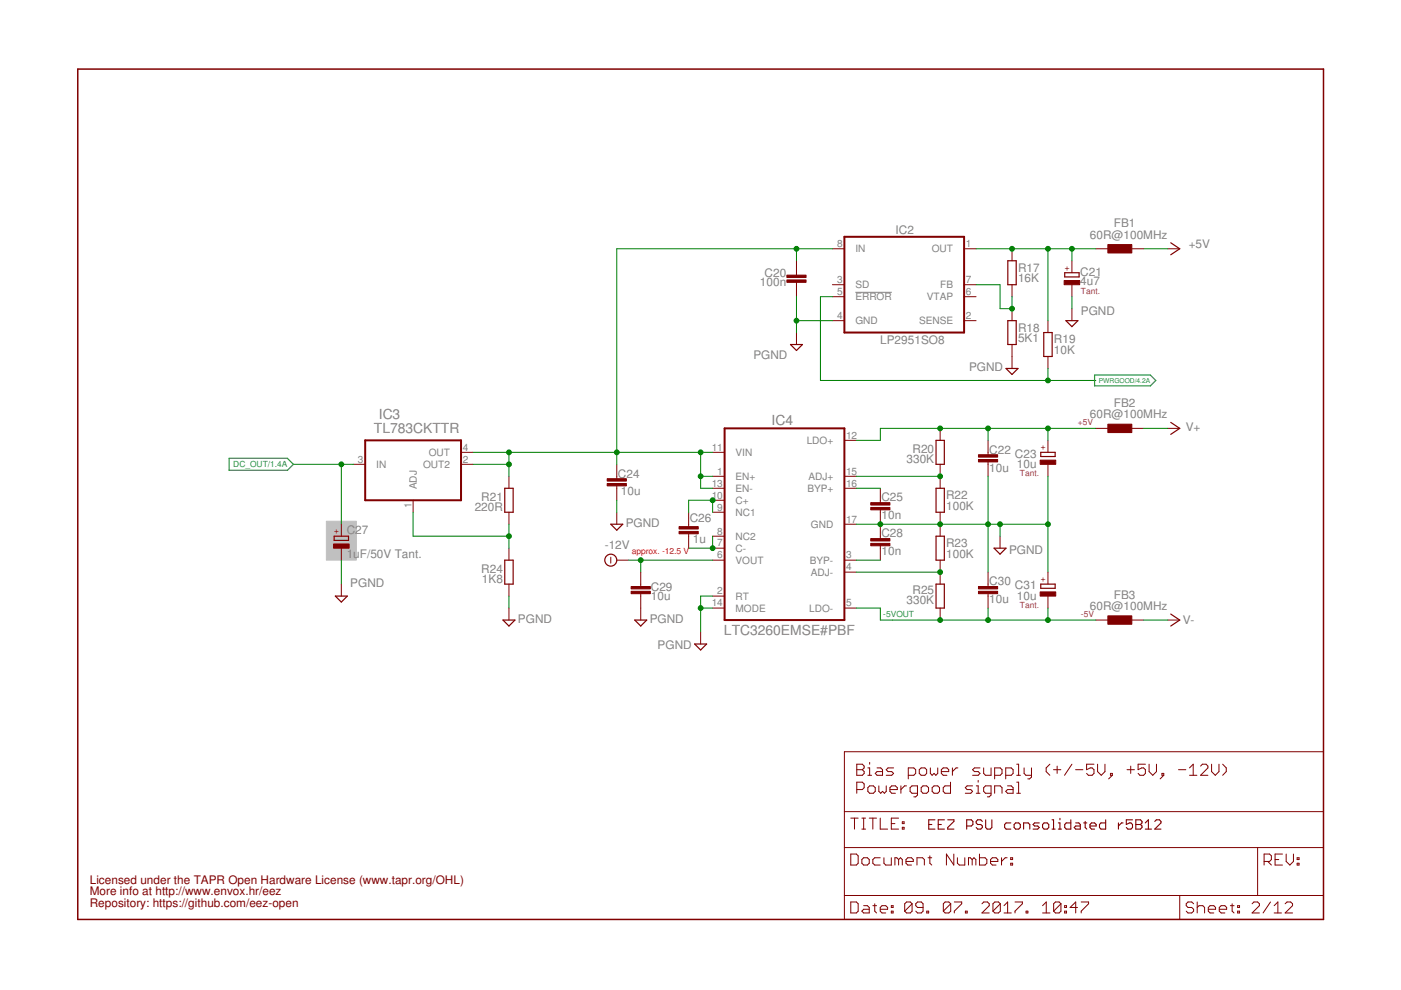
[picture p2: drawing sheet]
<svg xmlns="http://www.w3.org/2000/svg" width="297mm" height="210mm" viewBox="0 0 297 210" stroke-linecap="round" stroke-linejoin="round" font-family="sans-serif">
<path d="M69.2 110.5h6.3v8.3h-6.3z" fill="#c0c0c0" stroke="#c0c0c0" stroke-width=".21"/>
<path d="M181.4 62h7.7" fill="none" stroke="#808080" stroke-width=".21"/>
<g fill="none" stroke="#800000" stroke-width=".21">
<path d="M168.9 55.3v3M168.9 59.9v3M176.5 52.7h2.5M204.4 52.7h2.5M214.6 52.7v2.6M227.3 55.3v2.5M232.3 52.7h2.6M240 52.7h2.5M247.6 52.7h2.5M168.9 70.5v2.5M176.5 68h2.5M176.5 60.4h2.5"/>
<path d="M176.5 62.9h2.5M204.4 68h2.5M204.4 60.4h2.5M204.4 62.9h2.5M214.6 60.4v2.5M214.6 65.4v2.6M214.6 73v5.1M222.2 68v2.5M222.2 75.6v2.5M227.3 60.4v2.5M227.3 65.4v2.6M74.9 98.4h2.5"/>
<path d="M97.7 95.9h2.6M97.7 98.4h2.6M130.8 98.4v3.1M151.1 95.9h2.5M179 93.4h2.6M199.3 90.8v2.6M199.3 98.4v5.1M209.5 93.4v3M209.5 97.9v3.1M222.2 93.4v2.5M222.2 98.4v2.6M232.3 90.8h2.6"/>
<path d="M240 90.8h2.5M247.6 90.8h2.5M72.4 111.1v2.6M72.4 116.2v2.6M87.6 106.1v2.5M107.9 101v2.5M107.9 108.6v2.5M107.9 116.2v2.6M129.5 118.1v1.3M130.8 103v3.1M130.8 108.6v2.5M130.8 118.8h2.5"/>
<path d="M146 108.6v3.1M146 113.2v3M151.1 118.8h2.5M151.1 101h2.5M151.1 103.5h2.5M151.1 106.1h2.5M151.1 116.2h2.5M151.1 113.7h2.5M151.1 108.6h2.5M179 118.8h2.6M179 101h2.6M179 103.5h2.6"/>
<path d="M179 111.1h2.6M186.6 103.5v3.1M186.6 108.1v6.1M186.6 115.7v3.1M199.3 108.6v5.1M199.3 118.8v5M212 113.7v2.5M72.4 123.8v2.6M107.9 123.8v2.6M107.9 128.9v2.6M135.8 121.3v3.1M135.8 125.9v5.6"/>
<path d="M148.5 134v2.5M151.1 128.9h2.5M151.1 126.4h2.5M179 128.9h2.6M179 121.3h2.6M199.3 128.9v2.6M209.5 121.3v3.1M209.5 125.9v3M222.2 121.3v2.5M222.2 126.4v2.5M232.3 131.5h2.6M240 131.5h2.5"/>
<path d="M247.6 131.5h2.5M179 159.4h101.6v35.5h-101.6zM179 179.7h101.6M179 172.1h101.6M180.4 173.5h1.5M181.2 173.5v2.3M181.7 162h1.1l.4 .4v.4l-.4 .4 .4 .4v.4l-.4 .4h-1.1zM181.7 167.4h1.1l.4-.4v-.8l-.4-.4h-1.1v2.4M181.7 163.2h1.1M182.7 173.5h.8M182.7 175.8h.8M183.1 173.5v2.3"/>
<path d="M184 164.4h.8M184 162.8h.4v1.6M184 167l.4-.4h.8l.4 .4v.8l-.4 .4h-.8l-.4-.4zM184.3 173.5h1.5M184.4 161.6v.4M185.1 173.5v2.3M185.9 162.8h.8l.4 .4v1.2h-1.2l-.3-.4 .3-.4h1.2M186.3 166.6v1.2l.4 .4 .4-.4 .4 .4 .4-.4v-1.2M186.6 173.5v2.3h1.6M188.7 167.4h1.5v-.4l-.4-.4h-.7l-.4 .4v.8l.4 .4h.7M189 174.6h.7M189.5 162.8h-1.2l-.4 .4 .4 .4h.8l.4 .4-.4 .4h-1.2"/>
<path d="M190.5 173.5h-1.5v2.3h1.5M191 166.6v1.6M191.3 175.4h.4v.4h-.4zM191.3 174.2h.4v.4h-.4zM192.2 166.6h-.4l-.8 .8M192.6 164.4h1.1l.4-.4v-.8l-.4-.4h-1.1v2.3M194.5 168.2h-1.1l-.4-.4v-.8l.4-.4h1.1v2l-.4 .4h-.4M194.9 163.2l.4-.4h.8l.4 .4v.8l-.4 .4h-.8l-.4-.4zM195.3 167l.4-.4h.8l.4 .4v.8l-.4 .4h-.8l-.4-.4zM197.3 162.8v1.2l.3 .4 .4-.4 .4 .4 .4-.4v-1.2M197.6 167l.4-.4h.8l.4 .4v.8l-.4 .4h-.8l-.4-.4zM199.6 163.6h1.5v-.4l-.3-.4h-.8l-.4 .4v.8l.4 .4h.8"/>
<path d="M201.5 165.8v2.4h-1.1l-.4-.4v-.8l.4-.4h1.1M201.9 162.8v1.6M203.1 162.8h-.4l-.8 .8M206.2 166.6h-1.2l-.3 .4 .3 .4h.8l.4 .4-.4 .4h-1.1M207 168.2h.8M207 166.6h.4v1.6M207.4 165.5v.3M207.8 162.8h-1.2l-.4 .4 .4 .4h.8l.4 .4-.4 .4h-1.2M208.6 162.8v1.2l.3 .4h1.2v-1.6M210.1 168.2h-1.2l-.3-.4v-.8l.3-.4h1.2v2l-.4 .4h-.4M210.9 164.4h1.2l.3-.4v-.8l-.3-.4h-1.2v2.3M210.9 168.2v-1.6h1.2l.3 .4v1.2"/>
<path d="M213.2 164.4h1.2l.4-.4v-.8l-.4-.4h-1.2v2.3M213.6 166.6h.8l.4 .4v1.2h-1.2l-.4-.4 .4-.4h1.2M215.6 162h.4v2.4M215.6 164.4h.7M215.6 165.8h.4v2.4M215.6 168.2h.7M217.1 162.8v1.2l.4 .4h1.2M218.7 162.8v2l-.4 .3h-.4M222.6 162l-.8 .8v.8l.8 .8M223.4 163.2h1.5M224.1 162.4v1.6M227.3 162l-1.6 2.4"/>
<path d="M228 163.2h1.6M231.9 162h-1.5v1.2l.8-.4h.3l.4 .4v.8l-.4 .4h-.7l-.4-.4M232.7 162v1.6l.8 .8 .8-.8v-1.6M235.4 164h.4v.4h-.4zM235.8 164.4l-.7 .7M239 163.2h1.5M239.7 162.4v1.6M242.8 162h-1.5v1.2l.8-.4h.4l.3 .4v.8l-.3 .4h-.8l-.4-.4M243.6 162v1.6l.8 .8 .8-.8v-1.6M246.4 164h.3v.4h-.3zM246.7 164.4l-.7 .7M249.9 163.2h1.5"/>
<path d="M252.2 164.4h1.6M252.2 162.8l.8-.8v2.4M254.6 162.4l.3-.4h.8l.4 .4v.4l-1.5 1.6h1.5M256.9 162v1.6l.8 .8 .7-.8v-1.6M259.2 162l.8 .8v.8l-.8 .8M266.6 179.7v10.2M179 189.9h101.6M180.4 181.1h1.2l.3 .4v1.5l-.3 .4h-1.2zM180.4 191.2h1.2l.3 .4v1.6l-.3 .4h-1.2zM182.7 182.2l.4-.3h.8l.4 .3v.8l-.4 .4h-.8l-.4-.4zM183.1 192h.8l.4 .4v1.2h-1.2l-.4-.4 .4-.4h1.2M185.1 192h.7"/>
<path d="M185.5 191.6v1.6l.3 .4M186.6 192.8h1.6v-.4l-.4-.4h-.8l-.4 .4v.8l.4 .4h.8M186.6 181.9h-1.1l-.4 .3v.8l.4 .4h1.1M187.4 181.9v1.1l.4 .4h1.2v-1.5M189 193.2h.4v.4h-.4zM189 192h.4v.4h-.4zM190.5 182.2l-.4-.3h-.4v1.5M190.5 182.2l.4-.3 .4 .3v1.2M190.5 182.2v1.2M192.1 182.6h1.5v-.4l-.3-.3h-.8l-.4 .3v.8l.4 .4h.8M193.4 191.6v1.6l-.4 .4h-.8l-.4-.4M193.4 191.6l-.4-.4h-.8l-.4 .4v1.6"/>
<path d="M193.4 191.6l-1.6 1.6M194.4 183.4v-1.5h1.2l.4 .3v1.2M195.7 192.4h-1.2l-.3-.4v-.4l.3-.4h.8l.4 .4v1.6l-.4 .4h-.8l-.3-.4M196.5 193.2h.4v.4h-.4zM196.8 181.9h.7M197.1 181.5v1.5l.4 .4M201.6 191.6l-.4-.4h-.8l-.4 .4v1.6M201.6 191.6v1.6l-.4 .4h-.8l-.4-.4M201.6 191.6l-1.6 1.6M202.2 181.1v2.3l-1.5-2.3v2.3M202.3 191.2h1.6v.4l-1.6 1.6v.4M203 181.9v1.1l.4 .4h1.2v-1.5"/>
<path d="M204.7 193.2h.4v.4h-.4zM206.1 182.2l-.4-.3h-.4v1.5M206.1 182.2v1.2M206.1 182.2l.4-.3 .4 .3v1.2M207.7 181.1v2.3h1.2l.3-.4v-.8l-.3-.3h-1.2M208.2 191.6l.4-.4h.8l.3 .4v.4l-1.5 1.6h1.5M210 182.6h1.6v-.4l-.4-.3h-.8l-.4 .3v.8l.4 .4h.8M212.1 191.6v1.6l-.4 .4h-.8l-.4-.4M212.1 191.6l-.4-.4h-.8l-.4 .4v1.6M212.1 191.6l-1.6 1.6M212.3 181.9v1.5M212.9 193.6h1.5"/>
<path d="M212.9 192l.7-.8v2.4M213.5 181.9h-.4l-.8 .7M214.3 183h.4v.4h-.4zM214.3 181.9h.4v.3h-.4zM215.2 191.2h1.6v.4l-1.6 1.6v.4M217.6 193.2h.3v.4h-.3zM221 192l.8-.8v2.4M221 193.6h1.6M224.9 191.6l-.3-.4h-.8l-.4 .4v1.6M224.9 191.6v1.6l-.3 .4h-.8l-.4-.4M224.9 191.6l-1.5 1.6M225.7 193.2h.4v.4h-.4z"/>
<path d="M225.7 192h.4v.4h-.4zM228.5 192.4h-1.6l1.2-1.2v2.4M229.2 191.2h1.6v.4l-1.6 1.6v.4M250.1 189.9v5M253.1 191.6l-.4-.4h-.8l-.4 .4v.4l.4 .4h.8l.4 .4v.4l-.4 .4h-.8l-.4-.4M253.8 192.4l.4-.4h.8l.4 .4v1.2M253.8 191.2v2.4M256.2 192.8h1.5v-.4l-.4-.4h-.7l-.4 .4v.8l.4 .4h.7M258.5 192.8h1.6v-.4l-.4-.4h-.8l-.4 .4v.8l.4 .4h.8M260.9 192h.7M261.2 191.6v1.6l.4 .4M262.4 193.2h.4v.4h-.4z"/>
<path d="M262.4 192h.4v.4h-.4zM265.5 191.6l.4-.4h.7l.4 .4v.4l-1.5 1.6h1.5M268 182.6h1.2l.4-.4v-.7l-.4-.4h-1.2v2.3M268.8 182.6l.8 .8M269.4 191.2l-1.6 2.4M270.2 193.6h1.5M270.2 192l.7-.8v2.4M270.3 182.2h.8M271.9 181.1h-1.6v2.3h1.6M272.5 191.6l.4-.4h.7l.4 .4v.4l-1.5 1.6h1.5M272.7 181.1v1.5l.8 .8 .7-.8v-1.5M275 183h.4v.4h-.4z"/>
<path d="M275 181.9h.4v.3h-.4z"/>
</g>
<path d="M16.5 14.6h264.1v180.3h-264.1z" fill="none" stroke="#800000" stroke-width=".32"/>
<g fill="none" stroke="#800000" stroke-width=".23">
<path d="M196.9 174.8h.7M198.2 173.8h-1.3v2h1.3M198.9 174.8h.7M200.2 173.8h-1.3v2h1.3M200.9 173.8h1.3v.4l-1.3 1.3v.3h1.3M205 175.1h.9l.4-.3v-.6l-.4-.4h-.9v2M208.3 174.2l-.4-.4h-.6l-.3 .4v.3l.3 .3h.6l.4 .3v.4l-.4 .3h-.6l-.3-.3M209 173.8v1.7l.3 .3h.7l.3-.3v-1.7M214.3 174.5h-1l-.3 .3v.7l.3 .3h1M215.3 174.5h.7l.3 .3v.7l-.3 .3h-.7l-.3-.3v-.7zM217 175.8v-1.3h1l.3 .3v1M220.3 174.5h-.9l-.4 .3 .4 .3h.6l.3 .4-.3 .3h-1"/>
<path d="M221.4 174.5h.6l.4 .3v.7l-.4 .3h-.6l-.4-.3v-.7zM223.1 173.8h.3v2M223.1 175.8h.6M224.4 175.8h.6M224.4 174.5h.3v1.3M224.7 173.5v.3M227 173.8v2h-.9l-.4-.3v-.7l.4-.3h.9M228.1 174.5h.6l.3 .3v1h-.9l-.3-.3 .3-.4h.9M229.8 174.5h.6M230.1 174.2v1.3l.3 .3M231.1 175.1h1.3v-.3l-.3-.3h-.7l-.3 .3v.7l.3 .3h.7M234.4 173.8v2h-1l-.3-.3v-.7l.3-.3h1"/>
<path d="M237.1 174.5v1.3M238.1 174.5h-.3l-.7 .6M240.1 173.8h-1.3v1l.7-.3h.3l.3 .3v.7l-.3 .3h-.7l-.3-.3M240.8 173.8h1l.3 .4v.3l-.3 .3 .3 .3v.4l-.3 .3h-1zM240.8 174.8h1M242.8 175.8h1.3M242.8 174.5l.7-.7v2M244.8 174.2l.4-.4h.6l.3 .4v.3l-1.3 1.3h1.3"/>
</g>
<g fill="#800000" stroke="#800000" stroke-width=".21">
<path d="M133.8 125.4h4.1v.5h-4.1z"/>
<path d="M133.8 124.4h4.1v.5h-4.1z"/>
<path d="M184.6 106.6h4.1v.5h-4.1z"/>
<path d="M184.6 107.6h4.1v.5h-4.1z"/>
<path d="M184.6 115.2h4.1v.5h-4.1z"/>
<path d="M184.6 114.2h4.1v.5h-4.1z"/>
<path d="M128.7 102.5h4.1v.5h-4.1z"/>
<path d="M128.7 101.5h4.1v.5h-4.1z"/>
<path d="M144 112.7h4v.5h-4z"/>
<path d="M144 111.7h4v.5h-4z"/>
<path d="M207.5 97.4h4v.5h-4z"/>
<path d="M207.5 96.4h4v.5h-4z"/>
<path d="M234.9 130.6h5.1v1.8h-5.1z"/>
<path d="M234.9 89.9h5.1v1.8h-5.1z"/>
<path d="M234.9 51.9h5.1v1.7h-5.1z"/>
<path d="M207.5 125.4h4v.5h-4z"/>
<path d="M207.5 124.4h4v.5h-4z"/>
<path d="M220.5 97.6h3.3v.8h-3.3z"/>
<path d="M220.5 125.5h3.3v.9h-3.3z"/>
<path d="M166.8 59.4h4.1v.5h-4.1z"/>
<path d="M166.8 58.3h4.1v.5h-4.1z"/>
<path d="M225.6 59.5h3.3v.9h-3.3z"/>
<path d="M70.7 115.3h3.3v.9h-3.3z"/>
</g>
<g fill="none" stroke="#800000" stroke-width=".25">
<path d="M213.7 55.3h1.8v5.1h-1.8zM225.7 57.8h3.1v.9h-3.1zM248.2 51.5l1.9 1.2-1.9 1.3M167.6 73h2.5l-1.2 1.3zM213.3 78.1h2.5l-1.2 1.3zM213.7 68h1.8v5h-1.8zM221.3 70.5h1.8v5.1h-1.8zM226 68h2.5l-1.2 1.3zM198.5 93.4h1.7v5h-1.7zM220.7 95.9h3v.9h-3zM248.2 89.6l1.9 1.2-1.9 1.3M70.8 113.7h3.1v.9h-3.1z"/>
<path d="M107 118.8h1.8v5h-1.8zM107 103.5h1.8v5.1h-1.8zM129.5 111.1h2.5l-1.2 1.3zM198.5 103.5h1.7v5.1h-1.7zM198.5 113.7h1.7v5.1h-1.7zM210.8 116.2h2.5l-1.3 1.3zM71.1 126.4h2.5l-1.2 1.3zM106.6 131.5h2.6l-1.3 1.2zM134.6 131.5h2.5l-1.3 1.2zM147.3 136.5h2.5l-1.3 1.3zM198.5 123.8h1.7v5.1h-1.7zM220.7 123.8h3v.9h-3z"/>
<path d="M248.2 130.2l1.9 1.3-1.9 1.2"/>
<circle cx="129.5" cy="118.8" r="1.27"/>
</g>
<path d="M179 50.2h25.4v20.3h-25.4zM77.4 93.4h20.3v12.7h-20.3zM153.6 90.8h25.4v40.7h-25.4z" fill="none" stroke="#800000" stroke-width=".42"/>
<g fill="none" stroke="#008000" stroke-width=".21">
<path d="M168.9 52.7v2.6M176.5 52.7h-45.7v45.7M206.9 52.7h25.4M222.2 52.7v15.3M227.3 52.7v2.6M242.5 52.7h5.1M168.9 62.9v7.6M168.9 68h7.6M176.5 62.9h-2.6v17.8h58.4M206.9 60.4h5.1v5h2.6v-2.5M222.2 78.1v2.6M227.3 62.9v2.5"/>
<path d="M62.2 98.4h12.7M72.4 98.4v12.7M100.3 98.4h7.6M100.3 95.9h50.8M107.9 95.9v5.1M148.5 95.9v7.6h2.6M209.5 90.8v2.6M222.2 90.8v2.6M232.3 90.8h-45.7v2.6h-5M242.5 90.8h5.1M72.4 118.8v5M87.6 108.6v5.1h20.3"/>
<path d="M107.9 111.1v5.1M130.8 106.1v2.5M133.3 118.8h17.8M135.8 118.8v2.5M146 108.6v-2.5h5.1v2.5M148.5 101h2.6M151.1 113.7v2.5h-5.1M181.6 111.1h40.6M181.6 118.8h5M181.6 101h17.7M181.6 103.5h5M209.5 101v20.3"/>
<path d="M212 111.1v2.6M222.2 101v20.3M107.9 126.4v2.5M148.5 128.9h2.6M151.1 126.4h-2.6v7.6M181.6 128.9h5v2.6h45.7M181.6 121.3h17.7M209.5 128.9v2.6M222.2 128.9v2.6M242.5 131.5h5.1"/>
</g>
<g fill="#008000" stroke="#008000" stroke-width=".21">
<circle cx="148.5" cy="128.9" r=".51"/>
<circle cx="199.3" cy="111.1" r=".51"/>
<circle cx="186.6" cy="111.1" r=".51"/>
<circle cx="209.5" cy="111.1" r=".51"/>
<circle cx="212" cy="111.1" r=".51"/>
<circle cx="222.2" cy="111.1" r=".51"/>
<circle cx="168.9" cy="68" r=".51"/>
<circle cx="72.4" cy="98.4" r=".51"/>
<circle cx="209.5" cy="90.8" r=".51"/>
<circle cx="199.3" cy="90.8" r=".51"/>
<circle cx="222.2" cy="90.8" r=".51"/>
<circle cx="135.8" cy="118.8" r=".51"/>
<circle cx="222.2" cy="80.7" r=".51"/>
<circle cx="199.3" cy="101" r=".51"/>
<circle cx="199.3" cy="121.3" r=".51"/>
<circle cx="209.5" cy="131.5" r=".51"/>
<circle cx="199.3" cy="131.5" r=".51"/>
<circle cx="222.2" cy="131.5" r=".51"/>
<circle cx="151.1" cy="106.1" r=".51"/>
<circle cx="151.1" cy="116.2" r=".51"/>
<circle cx="168.9" cy="52.7" r=".51"/>
<circle cx="148.5" cy="95.9" r=".51"/>
<circle cx="148.5" cy="101" r=".51"/>
<circle cx="130.8" cy="95.9" r=".51"/>
<circle cx="107.9" cy="95.9" r=".51"/>
<circle cx="107.9" cy="98.4" r=".51"/>
<circle cx="214.6" cy="65.4" r=".51"/>
<circle cx="214.6" cy="52.7" r=".51"/>
<circle cx="227.3" cy="52.7" r=".51"/>
<circle cx="222.2" cy="52.7" r=".51"/>
<circle cx="107.9" cy="113.7" r=".51"/>
</g>
<path d="M232.1 79.5h11.8l1.1 1.2-1.1 1.1h-11.8zM48.6 97.2h12.3l1.3 1.2-1.3 1.3h-12.3z" fill="none" stroke="#008080" stroke-width=".25"/>
<g font-size="2.9" fill="#808080">
<text x="80.3" y="88.9">IC3</text>
<text x="79.3" y="91.7">TL783CKTTR</text>
<text x="163.6" y="90.2">IC4</text>
<text x="153.5" y="134.6">LTC3260EMSE#PBF</text>
</g>
<g font-size="2.5" fill="#808080">
<text x="189.9" y="49.7">IC2</text>
<text x="231.1" y="50.6">60R@100MHz</text>
<text x="236.2" y="48.2">FB1</text>
<text x="252" y="52.6">+5V</text>
<text x="162.1" y="58.7">C20</text>
<text x="215.8" y="59.9">16K</text>
<text x="215.8" y="57.6">R17</text>
<text x="229" y="58.6">C21</text>
<text x="161.1" y="60.6">100n</text>
<text x="229" y="60.5">4u7</text>
<text x="215.8" y="70.3">R18</text>
<text x="229.2" y="66.7">PGND</text>
<text x="159.7" y="76.1">PGND</text>
<text x="186.6" y="73">LP2951SO8</text>
<text x="215.8" y="72.5">5K1</text>
<text x="223.5" y="75.1">10K</text>
<text x="223.5" y="72.8">R19</text>
<text x="205.5" y="78.6">PGND</text>
<text x="231.1" y="88.7">60R@100MHz</text>
<text x="236.2" y="86.3">FB2</text>
<text x="251.4" y="91.5">V+</text>
<text x="131" y="101.2">C24</text>
<text x="192.2" y="98.2">330K</text>
<text x="193.5" y="96">R20</text>
<text x="209.7" y="100">10u</text>
<text x="209.7" y="96.2">C22</text>
<text x="215.2" y="97.1">C23</text>
<text x="215.6" y="99.2">10u</text>
<text x="102.1" y="106.2">R21</text>
<text x="131.7" y="105.1">10u</text>
<text x="186.9" y="106.3">C25</text>
<text x="200.6" y="105.8">R22</text>
<text x="73.5" y="113.2">C27</text>
<text x="100.7" y="108.4">220R</text>
<text x="132.7" y="111.8">PGND</text>
<text x="146.3" y="110.8">C26</text>
<text x="186.9" y="110.1">10n</text>
<text x="186.9" y="113.9">C28</text>
<text x="200.6" y="108.1">100K</text>
<text x="73.5" y="118.3">1u</text>
<text x="76.3" y="118.3">F/50V Tant.</text>
<text x="128.2" y="116.5">-12V</text>
<text x="146.9" y="115.2">1u</text>
<text x="186.9" y="117.7">10n</text>
<text x="200.6" y="118.3">100K</text>
<text x="200.6" y="116">R23</text>
<text x="213.9" y="117.5">PGND</text>
<text x="74.3" y="124.5">PGND</text>
<text x="102.1" y="121.4">R24</text>
<text x="102.2" y="123.6">1K8</text>
<text x="138" y="125.4">C29</text>
<text x="193.5" y="125.8">R25</text>
<text x="209.7" y="124.1">C30</text>
<text x="215.2" y="125">C31</text>
<text x="138" y="127.3">10u</text>
<text x="192.2" y="128">330K</text>
<text x="209.7" y="127.9">10u</text>
<text x="215.6" y="127.1">10u</text>
<text x="231.1" y="129.3">60R@100MHz</text>
<text x="236.2" y="126.9">FB3</text>
<text x="109.8" y="132.1">PGND</text>
<text x="137.8" y="132.1">PGND</text>
<text x="139.4" y="137.7">PGND</text>
<text x="250.8" y="132.4">V-</text>
</g>
<g font-size="2.5" fill="#800000">
<text x="19" y="187.3">Licensed under the TAPR Open Hardware License (www.tapr.org/OHL)</text>
<text x="19" y="189.9">More info at http://www.envox.hr/eez</text>
<text x="19" y="192.4">Repository: https://github.com/eez-open</text>
</g>
<g font-size="2.1" fill="#808080">
<text x="177.5" y="52.4">8</text>
<text x="181.4" y="53.5">IN</text>
<text x="197.6" y="53.5">OUT</text>
<text x="204.8" y="52.4">1</text>
<text x="177.5" y="60">3</text>
<text x="177.5" y="62.5">5</text>
<text x="181.4" y="61.1">SD</text>
<text x="181.4" y="63.7">ERROR</text>
<text x="196.5" y="63.7">VTAP</text>
<text x="199.3" y="61.1">FB</text>
<text x="204.8" y="62.5">6</text>
<text x="204.8" y="60">7</text>
<text x="177.5" y="67.6">4</text>
<text x="181.4" y="68.7">GND</text>
<text x="194.9" y="68.7">SENSE</text>
<text x="204.8" y="67.6">2</text>
<text x="98.1" y="95.6">4</text>
<text x="150.9" y="95.6">11</text>
<text x="171" y="94.1">LDO+</text>
<text x="179.4" y="93">12</text>
<text x="75.9" y="98.1">3</text>
<text x="79.8" y="99.2">IN</text>
<text x="89.7" y="99.2">OUT2</text>
<text x="90.9" y="96.7">OUT</text>
<text x="98.1" y="98.1">2</text>
<text x="152.1" y="100.6">1</text>
<text x="156" y="96.7">VIN</text>
<text x="156" y="101.8">EN+</text>
<text x="171.4" y="101.8">ADJ+</text>
<text x="179.4" y="100.6">15</text>
<text x="87.2" y="107.6" transform="rotate(-90 87.2 107.6)">1</text>
<text x="88.4" y="103.7" transform="rotate(-90 88.4 103.7)">ADJ</text>
<text x="150.9" y="103.2">13</text>
<text x="150.9" y="105.7">10</text>
<text x="156" y="104.3">EN-</text>
<text x="156" y="106.8">C+</text>
<text x="171.2" y="104.3">BYP+</text>
<text x="179.4" y="103.2">16</text>
<text x="152.1" y="113.3">8</text>
<text x="152.1" y="108.3">9</text>
<text x="156" y="109.4">NC1</text>
<text x="171.9" y="111.9">GND</text>
<text x="179.4" y="110.8">17</text>
<text x="152.1" y="115.9">7</text>
<text x="152.1" y="118.4">6</text>
<text x="156" y="117">C-</text>
<text x="156" y="119.5">VOUT</text>
<text x="156" y="114.4">NC2</text>
<text x="171.7" y="119.5">BYP-</text>
<text x="179.4" y="118.4">3</text>
<text x="171.9" y="122.1">ADJ-</text>
<text x="179.4" y="120.9">4</text>
<text x="150.9" y="128.6">14</text>
<text x="152.1" y="126">2</text>
<text x="156" y="129.7">MODE</text>
<text x="156" y="127.1">RT</text>
<text x="171.6" y="129.7">LDO-</text>
<text x="179.4" y="128.6">5</text>
</g>
<g font-size="1.8" fill="#800000">
<text x="226.7" y="57.4" transform="rotate(-90 226.7 57.4)">+</text>
<text x="221.6" y="95.5" transform="rotate(-90 221.6 95.5)">+</text>
<text x="71.8" y="113.3" transform="rotate(-90 71.8 113.3)">+</text>
<text x="221.6" y="123.4" transform="rotate(-90 221.6 123.4)">+</text>
</g>
<g font-size="1.8" fill="#800080">
<text x="229.2" y="62.3">Tant.</text>
<text x="228.5" y="90.2">+5V</text>
<text x="216.2" y="101">Tant.</text>
<text x="216.2" y="128.9">Tant.</text>
<text x="229.2" y="130.8">-5V</text>
</g>
<g font-size="1.8" fill="#008080">
<text x="49.5" y="99.1">DC_OUT/1.4A</text>
<text x="187.3" y="130.8">-5VOUT</text>
</g>
<text font-size="1.8" fill="#f00" x="133.9" y="117.5">approx. -12.5 V</text>
<text font-size="1.4" fill="#008080" x="233" y="81.2">PWRGOOD/4.2A</text>
</svg>
